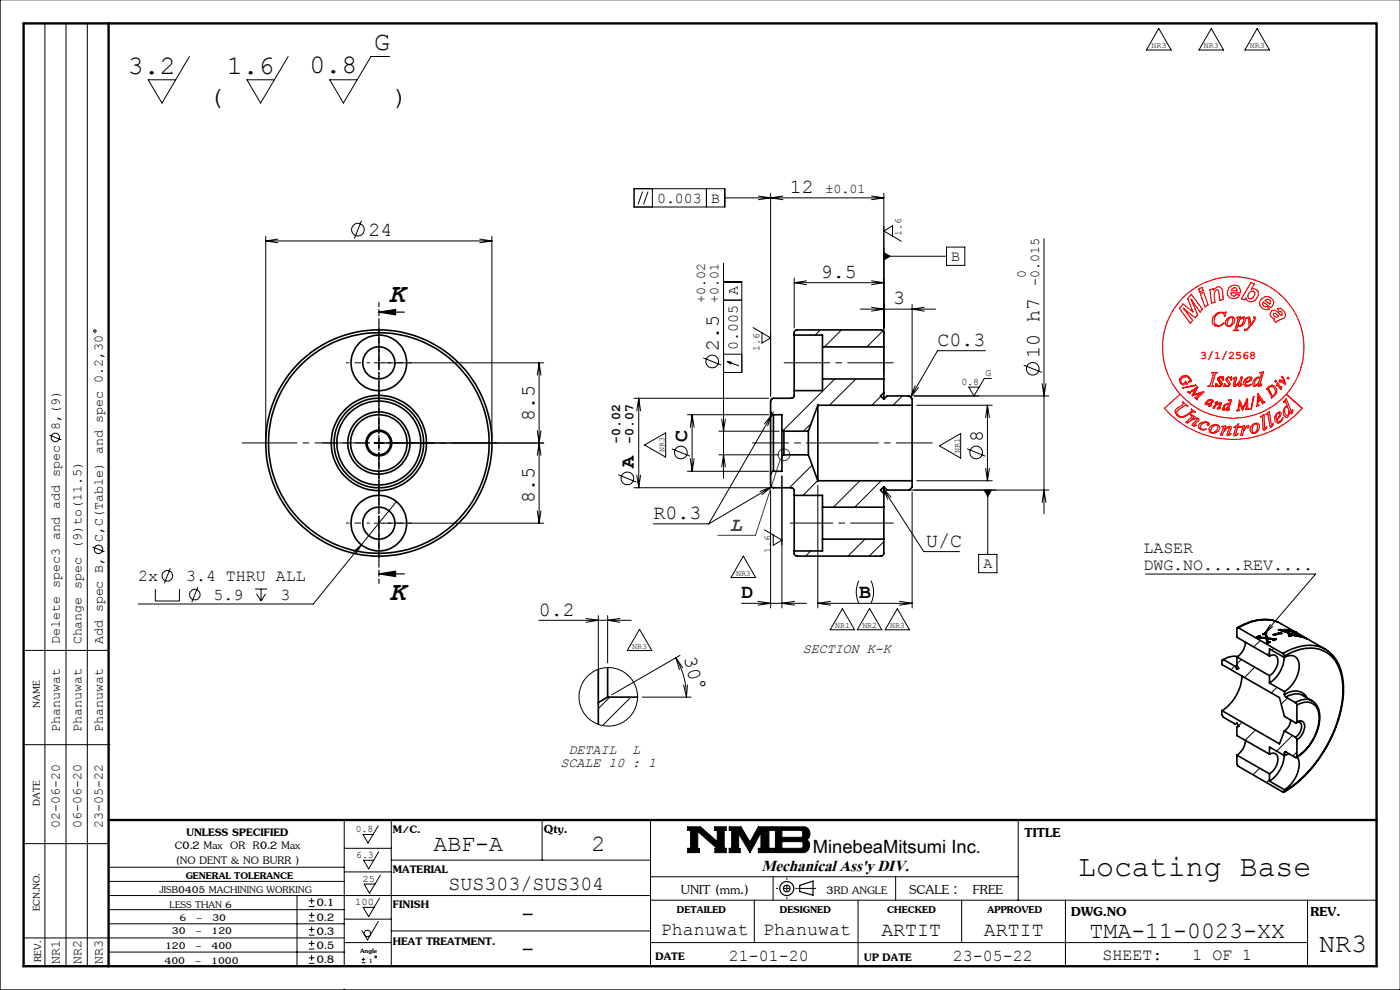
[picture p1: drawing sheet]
<svg xmlns="http://www.w3.org/2000/svg" width="297mm" height="210mm" viewBox="0 0 297 210" stroke-linecap="round" stroke-linejoin="round" font-family="sans-serif">
<g fill="none" stroke="#000" stroke-width=".21">
<path d="M0 0h297v210h-297zM9.5 5v200M14 5v200M18.5 5v200M40.2 12l-5.8 9.9-3-5h5.9M61.1 12l-5.8 9.9-2.9-5h5.8M82.7 12h-4l-5.9 9.9-2.8-5h5.8M245.8 6l2.7 4.6h-5.3zM257 6.1l2.6 4.5h-5.2zM266.7 6.1l2.6 4.5h-5.2zM56.4 50.1v42.9M56.4 51.1h48"/>
<path d="M56.4 51.1l2.5 .4M58.9 50.7l-2.5 .4M76.7 46.8l-1.5 3.8M101.8 50.7l2.6 .4M104.4 50.1v42.9M104.4 51.1l-2.6 .4M134.5 40h19.2v3.9h-19.2zM136.3 40.6l-.9 2.7M137.5 40.6l-1 2.7M138.4 40v3.9M149.9 40v3.9M153.5 55.8v45.7"/>
<path d="M153.5 59.8h3.9v19.2h-3.9M153.7 42h33.8M160.9 41.6l5.2 .8M163.5 41v43.1M166.1 41.6l-5.2 .8M168.5 59v10.6M168.5 60h19M168.5 60l2.6 .4M171.1 59.6l-2.6 .4M184.9 41.6l2.6 .4M184.9 59.6l2.6 .4M187.5 54.4h13.3"/>
<path d="M187.5 41v38.4M187.5 42l-2.6 .4M187.5 60l-2.6 .4M187.5 53.6l1.3 .8-1.3 .7zM189.3 50.1v-2.2l-1.8 1.1 3.7 2.2M200.8 52.4h3.9v3.9h-3.9zM221.5 50.6v58.4M80.4 76v2M114.4 77v34M114.4 77l.4 2.6M114.4 77l-.4 2.6M115.4 77h-36"/>
<path d="M149.2 75.9l3.8 1.5M153.5 63.7h3.9M153.5 75.1h3.9M154.3 76.7l.7 .5M154.3 76.7l.9 .1M154.3 76.7l2.5 .9M159.8 69.5l3.7 2.2-1.9 1.1v-2.2M174 70l-1.1 1.1M178.5 70l-3.6 3.6M182.5 65.6h16M184.9 65.2l2.6 .4-2.6 .4M187.3 70.2l-3.4 3.4"/>
<path d="M193.5 64.6v19M196.1 65.2l-2.6 .4 2.6 .4M209.1 74.4h-10.2l-5.7 9.9M217.2 77.5l3.8 1.5M10.5 92.3l2.5 1M80.4 93v2M114 91.4l.8 5.2M114.8 91.4l-.8 5.2M115.4 94h-36M134.5 84.5h28.6M135.5 84.5v19M135.5 84.5l.4 2.7"/>
<path d="M135.5 84.5l-.4 2.7M136.7 94.4l4.5-2.6v5.2zM142.5 95.2l3.9 1.6M145.8 88h17.3M145.8 100h17.3M146.4 97.3l.4 2.7M146.8 88v12M146.8 88l.4 2.7M146.8 88l-.4 2.7M147.2 97.3l-.4 2.7M152.5 91.5h12.8M152.5 96.5h12.8"/>
<path d="M153.1 88.9l.4 2.6 .4-2.6M153.1 99.1l.4-2.6 .4 2.6M163.8 87.9l-13.4 23.2M163.8 87.9l-1.7 2M163.8 87.9l-1 2.4M164 84.5l-.5 .5M164.1 87.4l-.3 .5M172 89.9l-1.5 1.6M172.3 98.7l-4.8 4.8M177.1 80.4l-11 11M181.6 80.4l-5.6 5.6M186.9 84.1l-1.9 1.9"/>
<path d="M191.5 84l-2.1 2M193.9 84h28.6M194.1 81.8l-.9 2.5M194.5 86h16M194.8 82.2l-1.6 2.1M199.3 94.6l4.5-2.6v5.2zM205.2 95.2l3.8 1.6M209.1 99.4l.4 2.6M209.5 86v16M209.5 86l.4 2.6M209.5 86l-.4 2.6M209.9 99.4l-.4 2.6"/>
<path d="M210.3 80.3h-1.5l-2.2 3.7-1.1-1.9h2.2M221.1 81.4l.4 2.6 .4-2.6M19.6 116l2.6 1M75 117l1.7-1.4-1.2 1.8M80.4 110v2M84.1 106.4l-17.6 21.7h-37.2M114 108.4l.4 2.6M114.8 108.4l-.4 2.6M115.4 111h-36M131.2 100.7l3.8 1.6M134.5 103.5h28.6M135.1 100.8l.4 2.7"/>
<path d="M135.9 100.8l-.4 2.7M138.6 111.1h11.8M157.7 118l2.6 4.5h-5.2zM162.2 112.4l3.7 2.2-1.9 1.1v-2.2M163.5 103.9v25.1M163.7 103.3l-13.3 7.8M163.7 103.3l-2.5 1M163.7 103.3l-2.1 1.6M165.9 101v28M172 116.9l-1.1 1.1M173.5 101.9l-3.1 3.2M173.5 103v26"/>
<path d="M174.5 114.4h.1M182.4 102l-5.6 5.6M183.5 114.4l-3.6 3.6M186.9 102l-5.6 5.6M187.3 103.5l8.7 13.5h7.6M187.3 103.5l1.7 2M187.3 103.5l1 2.4M187.5 114.9l-3.1 3.1M193.5 104.4v24.6M194.5 102h16M207.6 117.6h3.9v3.9h-3.9zM208.8 104h1.5l-.7 1.3z"/>
<path d="M209.5 104v13.6M221.1 106.6l.4-2.6 .4 2.6M222.5 104h-29.6M5 138h18M32.9 124.9v2.6h5.2v-2.6M36.1 120.5l-1.2 3.2M42 124.5l-1.3 3.2M54.1 124.9h2.6M54.4 126l1 1.5M55.4 124.9v2.6M56.3 126l-.9 1.5M114.3 131.6h19.6"/>
<path d="M124.3 131.2l2.6 .4-2.6 .4M126.9 130.6v17.4M128.9 130.6v10M131.5 131.2l-2.6 .4 2.6 .4M135.7 133.5l2.6 4.5h-5.2zM143.4 139.5l.5 1a16.6 16.6 0 0 1 1.7 7.4M143.4 139.5l1.5 2.2M143.4 139.5l.7 2.5M144.3 139l-14.5 8.4M157.3 128h13.8M160.8 127.6l2.7 .4-2.7 .4M168.6 127.6l-2.7 .4 2.7 .4"/>
<path d="M173.5 128h20M173.5 128l2.7 .4M176.2 127.6l-2.7 .4M178.7 129.1l2.6 4.5h-5.2zM182.2 123.2l-.3 .9a5.5 5.5 0 0 0 .3 3.9M184.5 129.1l2.6 4.5h-5.2zM184.7 123.2a5.4 5.4 0 0 1 0 4.8M190.4 129.1l2.5 4.5h-5.1zM190.8 127.6l2.7 .4M193.5 128l-2.7 .4M243 121.8h36.1l-10.8 12.5M263.3 139.9l-.9 .9"/>
<path d="M267.4 135.8l-1.4 1.5M269.3 138.4l-.5 .5M269.5 132.5l-1.2 1.8M270 132.9l-1.7 1.4M270.2 137.5l-.4 .4M5 158h18.3M129.4 147.9l-2.5 2.4M133.8 147.9l-6 6M136.2 147.9h10.4M145 145.3l.6 2.6M145.8 145.3l-.2 2.6M261.9 141.3l-.7 .8"/>
<path d="M262.5 154.2l-.1 .1M263.5 153.2l-.8 .7M266.2 141.5l-2.2 2.2M266.3 154.9l-2.1 2.1M270.9 145.8l-1.2 1.2M273.1 148.1l-1.3 1.3M274.2 156l-3.4 3.3M275.1 159.5l-.8 .9M5 179h18M73 173.9v31.1M73 179.9h10M80.2 175.2l-2.1 3.6-1.1-1.8h2.2"/>
<path d="M83 173.9v31.1M115 173.9v8.5M138 173.9v31.1M145.9 175.4h2.7l3.6 3.1v-2.4h-.6v-.7h2.5v.7h-.5v3.8h.5v1h-2.4v-.9h.4l-4.1-3.6v3.6h.4v.9h-2.5v-1h.6v-3.8h-.6zM154.7 175.4h2.5l1.9 3.2 1.8-3.2h2.7v.7h-.5v3.8h.5v1h-2.7v-1h.5v-3.3l-2.3 4.3-2.4-4.1v3.2h.3v.9h-2.3v-1h.5v-3.8h-.5zM163.9 175.4h6.6a1.46 1.46 0 0 1 1.3 1.2 1.46 1.46 0 0 1-.7 1.5 1.47 1.47 0 0 1 .7 1.5 1.47 1.47 0 0 1-1.1 1.2l-6.8 .1v-1h.6v-3.8h-.6zM165.9 176.1h4.1l.3 .3v1l-.3 .2h-4.1zM165.9 178.5h4.2l.3 .3v.9l-.4 .2h-4.1zM216 173.9v17.1M267.2 162.9l-1.4 1.5M269.3 165.3l-.6 .7M5 199h68"/>
<path d="M22.9 184h50.1M23 190h115M23 196h50M23 193h50M23 187h50M63 190v14.9M65.5 192.3h1.2M65.5 191.1h1.2M65.5 195.4h1.2M65.5 194.2h1.2M65.5 198.4h1.2M65.5 197.2h1.2"/>
<path d="M66.1 190.5v1.2M66.1 193.6v1.2M66.1 196.6v1.2M66.1 199.5v1.2M73 199.9h10M73 195h10M73 185h10M80.3 195.5l-2.3 3.9-1.2-2M80.3 180.7l-2.1 3.6-1-1.8h2.1M80.5 190.5l-2.3 3.9-1.2-1.9h2.4M80.7 185.6l-2.3 3.9-1.1-2h2.3M83 197.5h55"/>
<path d="M83 182.4h55M138 199.9h139.4M138 186h78M138 191h154M160 191v8.9M164 186v5M182 191v14M190 186v5M204 191v8.9M226 191v13.9M277.4 191v13.9M23 202h50"/>
<path d="M65.5 201.3h1.2M65.5 200.1h1.2M65.5 204.4h1.2M65.5 203.2h1.2M66.1 202.6v1.2M76.7 204.2h.8M76.7 203.5h.8M77.1 203.2v.7"/>
<circle cx="75.9" cy="48.7" r="1.34"/>
<circle cx="20.1" cy="70.2" r=".25"/>
<circle cx="151.1" cy="76.7" r="1.34"/>
<circle cx="219.1" cy="78.2" r="1.34"/>
<circle cx="11.7" cy="92.8" r=".89"/>
<circle cx="144.4" cy="96" r="1.34"/>
<circle cx="207.1" cy="96" r="1.34"/>
<circle cx="20.9" cy="116.5" r=".9"/>
<circle cx="133.1" cy="101.5" r="1.34"/>
<circle cx="35.5" cy="122.1" r="1.12"/>
<circle cx="41.3" cy="126.2" r="1.12"/>
<circle cx="129" cy="147.8" r="6.2"/>
<circle cx="77.9" cy="198" r=".69"/>
<circle cx="79.7" cy="203" r=".17"/>
</g>
<g fill="none" stroke="#000" stroke-width=".25">
<path d="M80.4 66.2h5.4M80.4 66.2l3.5-.6v1.2zM80.4 121.7h5.4M80.4 121.7l3.5-.5v1.1zM169.7 187.8l2.8-.9v3l-2.8-.8z"/>
<circle cx="166.9" cy="188.5" r="1.49"/>
<circle cx="166.9" cy="188.5" r=".7"/>
</g>
<path d="M164.7 188.5h4.4M166.9 186.3v4.3" fill="none" stroke="#000" stroke-width=".21" stroke-dasharray="15.2 1.3 1.3 1.3" stroke-dashoffset="15"/>
<path d="M169.3 188.5h3.7" fill="none" stroke="#000" stroke-width=".21" stroke-dasharray="15.2 1.3 1.3 1.3"/>
<path d="M5 5h287v200h-287zM23 5v200M23 173.9h269M73 210h.1" fill="none" stroke="#000" stroke-width=".5"/>
<path d="M145.9 175.4v.7h.6v3.8h-.6v1h2.5v-.9h-.4v-3.6l4.1 3.6h-.4v.9h2.4v-1h-.5v-3.8h.5v-.7h-2.5v.7h.6v2.4l-3.6-3.1zM154.7 175.4v.7h.5v3.8h-.5v1h2.3v-.9h-.3v-3.2l2.4 4.1 2.3-4.3v3.3h-.5v1h2.7v-1h-.5v-3.8h.5v-.7h-2.7l-1.8 3.2-1.9-3.2zM165.9 178.5h4.2l.3 .3v.9l-.4 .2h-4.1zM163.9 175.4v.7h.6v3.8h-.6v1l7-.1 .5-.5 .4-1-.2-.8-.5-.4a1.47 1.47 0 0 0 .7-1.5 1.47 1.47 0 0 0-1.3-1.2zM165.9 176.1h4.1l.3 .3v1l-.3 .2h-4.1z" fill-rule="evenodd" fill="#000"/>
<g fill="none" stroke="#3f3f3f" stroke-width=".21">
<path d="M165.5 97.4l-5.2 16.2h-8"/>
<circle cx="166.3" cy="96.5" r="1.25"/>
</g>
<g fill="none" stroke="#f00" stroke-width=".25">
<path d="M265.4 60l.7 .2-.7 1.1h.9l.6 .5v1l-.6 .9-.6 .3h-.7l-.4-.3-.3-.5-.2 .4-.8-.2zM250.7 79.8l.9-.2a1.78 1.78 0 0 1 1.2 1.3l-.6 .1 .3-.3-.2-.4-.5-.4-.9 .2-.4 .4 .1 .8 .2 .1 .7-.3v-.2l.4 .5h-.3l-.7 .3-.6-.6-.1-.6zM252.7 62.4l2.4 3.2-.5 .6-1.9-2.7 1.4 3.3-.6 .6-2.5-2 2 2.6-.5 .6-2.3-3.2 .8-.9 2.1 1.7-1.1-2.8zM254.3 61.3l.7-.3 .2 .6-.7 .4zM254.7 62.4l.6-.4 1 2.7-.7 .4zM256.7 61.4l.7-.2 .1 .4 .2-.4 .6-.4h.5l.5 .8 .2 1.9-.7 .2-.2-2-.5-.2-.5 .7 .1 1.9-.7 .2zM257.1 79h1.2l-.5 .4-.6 2-.1 .3 .4 .2h-1.2h.2l.3-.3 .6-2v-.3zM258.1 66.5l1-.3h1l-.3 .9a.67 .67 0 0 0-.3-.7 .67 .67 0 0 0-.7 0 1.65 1.65 0 0 0-1 2.4 1.3 1.3 0 0 0 1.9-.3l-.5 .5-.8 .3-.6-.1-.5-.5-.2-.6 .3-.8zM260.3 67.7a.86 .86 0 0 1 .9-.5 .86 .86 0 0 1 .7 .7 1.43 1.43 0 0 1-1.3 1.4l-.4-.2a1.04 1.04 0 0 1 .1-1.4zM260.7 61l.6-.4 .7-.1 .8 .2 .4 1-.1 .5h-2l.1 .4 .5 .3 .6-.4 .7 .1-.4 .5-.9 .3-.9-.3-.3-.5-.1-.5zM260.8 67.5l.4-.2 .3 .2a1.47 1.47 0 0 1-.8 1.6l-.3-.1a1.51 1.51 0 0 1 .4-1.5zM261.4 61.3l.5-.3 .4 .1 .1 .6h-1.2z"/>
<path d="M262.4 67.3l.7-.1-.1 .5 .8-.5a.49 .49 0 0 1 .4 .6 1.27 1.27 0 0 1-1.7 1.3l-.2 .8 .4 .2h-1.1l.4-.3 .6-2.1v-.3zM262.7 70.1h.1M263.1 67.7l.5-.3a.57 .57 0 0 1 .2 .8l-.3 .7-.8 .2-.1-.1zM264.4 67.4l.7-.2 .2 1.7 .8-1.2a.22 .22 0 0 1-.1-.3 .22 .22 0 0 1 .3-.1 4.5 4.5 0 0 1-2.2 2.8v-.3h.2l.1 .1 .6-.7-.1-1.6zM265.1 62l.3-.2 .5-.1 .3 .3v.5l-.4 .7-.3 .2h-.4l-.3-.3-.1-.5zM267.3 79l.7-.1-.7 2.8 .4-.2-.2 .3-.4 .2-.2-.2 .2-.5-.4 .4-.7 .3a1.31 1.31 0 0 1 1.2-2l.2 .1 .2-.7a.23 .23 0 0 0 0-.3 .23 .23 0 0 0-.3 0zM267.4 63.6l1-.7a1.43 1.43 0 0 1 1.8 1.5l-.6 .9-1.6-1.2-.2 .4 .3 .5h.7l.5 .5-.7 .2-.8-.3-.6-.7v-.6zM268.4 63.7l.3-.2 .6 .1 .3 .4-.3 .5zM269.7 66a.97 .97 0 0 1 1.5 .3l.5 .6 .3-.1v-.5l-.3-.2h-.3l-.4-.7h.7l.7 .6 .3 .7a1.68 1.68 0 0 1-1.4 1.2l-.6 .5-.5-.6 .2-.2-.8-.5-.2-.5zM270.2 66.5a1.06 1.06 0 0 1 1.1 .6l-.6 .2-.5-.3zM271.9 79.9h.2l.3 .5 .3 1.2-1.1-.8-.1 .3v-.6l1 .6zM250.4 83.6a15 15 0 0 1 .8-20.7 15 15 0 0 1 20.8 0 15 15 0 0 1 .9 20.7"/>
<path d="M250.4 83.6a15 15 0 0 0 22.5 0M250.8 85.3l1.2 .8-.5-.1-1.2 .7a.82 .82 0 0 0-.6 .9 .82 .82 0 0 0 .6 .7 2.73 2.73 0 0 0 2.4-1l.2-.2-.1-.3 .8 .6h-.6l-1.2 .7a1.4 1.4 0 0 1-1.7 .4 1.4 1.4 0 0 1-.7-1.6l1.6-1.2zM250.9 82.2l2.7-.5 .1 .1-2.7 .5zM252 83.1h.4l1.6-1.1-.7 1.7 2.1-.6-1.4 1.4v.3l-.5-.4 1.2-1-1.8 .5 .7-1.4-1.1 .8-.1 .2zM252.7 88l.8 .3-.8 .7 .3-.1a1.08 1.08 0 0 1 1.4 0l-.2 .3-.9 1h.5l-.9 .1v-.2l1.1-1.2a2.01 2.01 0 0 0-2 .8l-.4-.1 1.3-1.2zM254.7 89.7l.3-.1a.96 .96 0 0 1 1.5 .5l-.2 .2a.25 .25 0 0 1-.2-.3 .25 .25 0 0 1 .2-.2v-.1a1.16 1.16 0 0 0-1.7 1.1 1.26 1.26 0 0 0 1.3 .2l-.5 .2-.7-.1-.3-.2-.2-.6zM256.2 84.9l.9-.1 .3 .2-.7 1 .3 .1h-.7l.3-.4-.9 .1v-.3zM256.4 85.1l.2-.2 .5 .1a.94 .94 0 0 1-1.2 .7zM256.8 90.5a1.06 1.06 0 0 1 1.2-.5 1.06 1.06 0 0 1 .8 .9 1.41 1.41 0 0 1-2.2 .7l-.2-.6zM257.2 90.5l.5-.3h.4l.3 .2a1.34 1.34 0 0 1-1.3 1.4l-.3-.2v-.3zM257.8 85.4l.6-.2-.3 .6 .4-.3h.7l-.5 1.1h.2l-.6 .2v-.2l.6-1a1.46 1.46 0 0 0-1.3 .9l-.2 .1 .6-1.2zM258.5 80.1l1.1-.1-.2 .6-.1-.3-.4-.2-.3 .2 .7 1.1a.84 .84 0 0 1-1.3 .5l-.1 .1 .1-.7 .2 .4 .4 .2 .3-.2v-.3l-.6-.8z"/>
<path d="M259.2 90.4l.9-.1-.4 1 .2-.2a1.12 1.12 0 0 1 1.2-.6v.5l-.4 1.2 .5-.2-.7 .4-.2-.2 .5-1.5a2.04 2.04 0 0 0-1.5 1.6l-.4-.1 .7-1.6zM260 85.9l.3-.1 .3 .2a.93 .93 0 0 1-1 .8zM260.1 80.7l.6 .7v.3l-.4 .2-.4-.2-.1-.4-.2 .7 .2-.1a1.11 1.11 0 0 0 1.1-.3l-.1-.6-.4-.7 .3-.2 .4 .2 .1 .3 .1-.6h-.3a.58 .58 0 0 0-.7 .1 .58 .58 0 0 0-.2 .6M260.7 84.8h.6l-.7 2.1 .2-.1v.1l-.5 .2 .1-.5-1 .4v-.3l.3-.7 .3-.3h.7l.2-.6zM261.7 80.2l.2-.2h.4l-.3 1.7a2.2 2.2 0 0 0 1.3-1.7h.3l-.5 1.7 .4-.2-.6 .5-.2-.2 .3-.9a1.27 1.27 0 0 1-1.2 1.1 1.63 1.63 0 0 1 .1-1.5l.1-.3-.4 .3zM261.8 90.6l.5-.3 .3-.4h.2l-.2 .6h.4v.1l-.4 .1-.5 1.5 .6-.2-.7 .5h-.2l-.1-.4 .5-1.4zM262.9 84.9l-.3 1.9-.2 .4 .6-.1-.2-.2 .2-1.3 .6 1.4 .8-1.7v1.3l-.1 .3 .7-.1-.3-.2v-2l-1 1.9-.7-1.6M263.2 90.5l.8-.2-.2 1.1a1.42 1.42 0 0 1 1.1-1.2v.5l-.4-.1-.6 .8-.3 .9-.4 .1 .4-1.7zM264.2 80.4a.82 .82 0 0 1 1.4-.1 1.29 1.29 0 0 1-1.4 .8l.1 .5 .4 .2 .8-.3-1 .5-.4-.1a1.04 1.04 0 0 1 .1-1.5zM264.5 80.4l.6-.3 .2 .2a1.16 1.16 0 0 1-1.1 .7zM265.7 90.2a.84 .84 0 0 1 .8-.5 .84 .84 0 0 1 .7 .6 1.43 1.43 0 0 1-1.6 1.6l-.4-.4a1.29 1.29 0 0 1 .5-1.3zM265.9 84.2l.1-.1-.6 2.7z"/>
<path d="M265.9 90.1l.3-.2h.4a1.4 1.4 0 0 1-.4 1.9l-.4-.1a1.48 1.48 0 0 1 .1-1.6zM266.7 80.2l.3-.1 .2 .1a1.43 1.43 0 0 1-1 1.5 .83 .83 0 0 1 .2-1.1zM266.8 83.6l1.3 1.6 .3 .2-.6 .2-.3-.6h-.2l-.5 .3v.5l.3 .2-.5 .2zM266.9 84.1l.5 .7-.4 .2zM267.4 88.4l.7-.4 .3 3 .3-.5-.4 .8-.3-.1-.2-2.8zM268.6 87.9l.7-.6 .5 3 .4-.4-.5 .8-.3-.3-.4-2.5zM268.6 82.5l1.3-.8 .6 .3 .4 .8-.1 .6-1.1 1.1v-.4l-.8-1.5zM269.2 82.2l.7-.3 .4 .3 .4 .9-.3 .6-.3 .3-.9-1.5zM270.5 80.7h.2l.1 .3h-.3zM270.8 87.8l.6-.4 .3 .1a1.67 1.67 0 0 1-.8 1.6l.3 .3 .4-.1 .5-.7a1.27 1.27 0 0 1-1 1.2 1.21 1.21 0 0 1-.3-2zM270.9 87.9l.4-.3a.92 .92 0 0 1-.5 1.4l-.1-.7zM271 81.6l-.1 .3v-.7l.2 .1 .6 1 .2-.3-.1 .6-.2-.1-.6-.8"/>
<path d="M272.7 86.4l.3-.1a1.46 1.46 0 0 1 .2 1.8l-.2 .1a1.38 1.38 0 0 1-.3-1.8zM272.9 83.6l3.4 3a19.5 19.5 0 0 1-29.3 0l3.4-3M272.9 84.6l1.1 2.8 .3-.5-.1 .4-.3 .5-.4-.6v.6l-.4 .7a1.19 1.19 0 0 1-.6-1.9l.2-.3 .4-.1-.3-.8a.23 .23 0 0 0-.2-.2 .23 .23 0 0 0-.3 .2zM273.1 80.1l.3-.1v.3l-.2 .1z"/>
</g>
<path d="M78.4 94h-10M80.4 92v-10M80.4 96v10M82.4 94h10" fill="none" stroke="#000" stroke-width=".21" stroke-dasharray="15.2 1.3 1.3 1.3" stroke-dashoffset="12.1"/>
<path d="M78.4 77h-4.9M80.4 75v-4.9M80.4 79v4.9M82.4 77h4.9M78.4 111h-4.9M80.4 109v-4.9M80.4 113v4.9M82.4 111h4.9" fill="none" stroke="#000" stroke-width=".21" stroke-dasharray="15.2 1.3 1.3 1.3" stroke-dashoffset="14.7"/>
<path d="M189.5 77h-23.2M80.4 92v-23M80.4 96v23M82.4 94h23" fill="none" stroke="#000" stroke-width=".21" stroke-dasharray="15.2 1.3 1.3 1.3" stroke-dashoffset="5.6"/>
<path d="M78.4 94h-27" fill="none" stroke="#000" stroke-width=".21" stroke-dasharray="15.2 1.3 1.3 1.3" stroke-dashoffset="3.7"/>
<path d="M189.5 111h-21.9" fill="none" stroke="#000" stroke-width=".21" stroke-dasharray="15.2 1.3 1.3 1.3" stroke-dashoffset="6.2"/>
<path d="M159.6 94h38.2" fill="none" stroke="#000" stroke-width=".21" stroke-dasharray="15.2 1.3 1.3 1.3" stroke-dashoffset="7.6"/>
<path d="M80.4 64.2v59.5" fill="none" stroke="#000" stroke-width=".25" stroke-dasharray="1.3 .6" stroke-dashoffset=".4"/>
<g fill="#000">
<path d="M80.4 66.2l3.5-.6v1.2zM80.4 121.7l3.5-.5v1.1z"/>
<path d="M208.8 104l.8 1.3 .7-1.3zM187.5 53.6l1.3 .8-1.3 .7z"/>
</g>
<g fill="none" stroke="#000" stroke-width=".35">
<path d="M168.5 71.1v-.5a.6 .6 0 0 1 .6-.6h17.8a.6 .6 0 0 1 .6 .6v3M168.5 71.1v11.8M168.5 71.1h6v2.5M174.5 73.6v6.8M174.5 73.6h13M187.5 73.6v6.8M163.5 87.4a.6 .6 0 0 0 .6 .6M163.5 87.4v13.2M164.1 100a.6 .6 0 0 0-.6 .6M164.1 88v12M164.1 88h1.8v3.3M165.9 91.3v5.4"/>
<path d="M165.9 91.3l.4 .2M165.9 96.7v3.3h-1.8M166.3 91.5v5M166.3 91.5h5.2M166.3 96.5l-.4 .2M166.3 96.5h5.2M168.5 82.9v1a.6 .6 0 0 1-.6 .6h-3.8a.6 .6 0 0 0-.6 .6v2.3M171.5 91.5v5M171.5 96.5l2 5.5M173.5 86v16M173.5 86h20M173.5 86l-2 5.5"/>
<path d="M174.5 80.4v2.5h-6M174.5 80.4h13M187.5 83.3v1.4M187.5 84.7l.7-.7h4.7l.6 .6v1.4M187.5 80.4v2.9M187.5 83.3l-.7 .7 .7 .7M193.5 86v16M163.5 100.6v2.3a.6 .6 0 0 0 .6 .6h3.8a.6 .6 0 0 1 .6 .6v1M168.5 105.1v11.8M168.5 105.1h6v2.5M173.5 102h20M174.5 107.6v6.8"/>
<path d="M174.5 114.4v2.5h-6M174.5 107.6h13M174.5 114.4h13M187.5 114.4v3a.6 .6 0 0 1-.6 .6h-17.8a.6 .6 0 0 1-.6-.6v-.5M187.5 103.2v1.5M187.5 107.6v6.8M187.5 104.7v2.9M187.5 103.2l-.7 .8 .7 .7M193.5 102v1.4l-.6 .6h-4.7l-.7-.8M259.5 139.9l-.3 .2v.9l12.2 7 1.1 4 2.4 1.3h.2v-.2M259.5 139.9l2.5 1.4M262.4 139.3v1.8"/>
<path d="M262.4 139.3l6.9 4M262.6 139.3a4.4 4.4 0 0 0-3.1 .6M262.7 133.2l-.3 .1v1.9l6.9 4M262.7 133.2l9.5 5.4M264.2 136.2a3.8 3.8 0 0 1-1.8 3.1M266.6 135.2l2 .2 .2 1M266.6 135.1v.1M266.6 135.2h.1M266.9 135.1l1.7 .2M267.1 134.9l-.5 .2M267.1 134.9l-.5 .3M267.1 134.9h.1"/>
<path d="M267.3 134.9l-.4 .2M267.3 134.9h-.2M267.9 134.6l.5-.2 .2 .9M268 134.5l-.1 .1M268 134.5h.1M268.5 134.3l-.5 .2M268.5 134.3h.1M268.5 134.3h.2M268.6 134.4h.1M268.6 134.4l.2 1M268.7 134.3l-.1 .1M268.7 134.3h-.1"/>
<path d="M268.7 136.4v.1M268.7 136.4h.1M268.8 135.4l1.7 .2M268.8 136.4h-.1M268.8 135.4l.2 .9M268.8 135.4l1.5 .2M268.8 135.4v.1M269.2 136.2l-.2 .1M269.2 136.2h.1M269.3 139.2a1.14 1.14 0 0 1 1.4-.1 1.14 1.14 0 0 1 .4 1.4 3.9 3.9 0 0 1-1.8 2.8M269.3 139.2v-1.6l3.2 1.9M269.4 136.1l-.5 .4-.2-.1"/>
<path d="M269.4 136.1l-.2 .1M270.1 134.6l1.6-.4 .3 .2-1.7 .4zM270.1 135.7v.1M270.1 135.8h.1M270.3 135.6l-.2 .1M270.3 135.6l-.2 .2M270.5 135.6h.1M270.5 135.5h.2M270.5 135.5v.1M270.7 135.5l-.6 .3M270.7 135.5l-.2 .1M271 131.9a9 9 0 0 0-7.5 .7l-1 .5"/>
<path d="M271.1 132l10.1 5.7M271.1 132a9.3 9.3 0 0 0-8.4 1.2M271.3 133.6l1.9 .6 .3 .6M271.3 133.6h.1M271.3 133.6v.1M271.6 133.7l1.6 .5M271.6 133.7h.1M271.7 134.3l-1.5 .4M271.7 134.3l.2 .1M271.7 133.6h.2M271.7 133.6h-.4M271.7 133.6l-.4 .1"/>
<path d="M271.7 134.2v.1M271.9 133.6l-.3 .1M271.9 133.6h.1M272.2 138.6l.3 .6M272.4 139.4a6.8 6.8 0 0 1-3.1 5.5M272.5 139.2a8.8 8.8 0 0 1 8.8-.9 8.5 8.5 0 0 1 3.6 7.3 27.3 27.3 0 0 1-8.6 19.3l-1.9 1.6-1.9 1.3M272.5 139.5a1.92 1.92 0 0 1 2.2-.2 1.92 1.92 0 0 1 .9 2 6.9 6.9 0 0 1-3.1 5.4M272.5 139.2v.3M272.6 133.6l.3 .1M272.9 133.7l.3 .5M272.9 133.7h.1M273 133.6l.1 .1"/>
<path d="M273 133.6h-.5l.4 .1M273 133.6l-.1 .1M273 133.7h.1M273 133.7l.4 .5M273 133.7l.4 .6M273.1 133.7h.1M273.2 134.2h.1M273.4 134.2l1.6 .6M273.4 134.3h.1M273.4 134.2v.1M273.4 134.9h.6M273.4 134.3l.2 .5"/>
<path d="M273.4 134.3l1.4 .5M273.4 134.3l.2 .6M273.4 134.8h.1M273.4 134.8v.1M273.5 134.8v.1M273.6 134.8h.2M273.6 133.8h.1M273.6 134.8v.1M273.7 133.8h.3M273.7 133.8l1.5 .7M273.8 134.8h.2M273.8 133.8h.2"/>
<path d="M273.8 133.8l-.5-.1 1.9 .8M273.8 134.8l-.2 .1M273.8 133.8h.1M274 133.8h.1M274 134.8v.1M274.5 134h.1M274.5 134l.6 .2M274.5 134l.7 .5M274.7 134.8h.1M274.7 134.8l.1 .1M274.7 134.8l-.1 .1M274.8 134.9h.4"/>
<path d="M274.8 134.9h.2M274.8 134.8v.1M275 134.8h.1M275 134.2h.1M275 134.2l.4 .3M275 134.8v.1M275 134.2v.1M275.1 134.8l.1 .1M275.1 134.8l-.1 .1M275.2 134.9h.1M275.2 134.5h.1M275.2 134.5l.4 .4"/>
<path d="M275.3 134.6h.1M275.4 134.6h.1M275.4 134.5l1.7 .9M275.4 134.7l.3 .3M275.4 134.5v.1M275.4 134.6l.3 .3M275.4 134.6l1.4 .7M275.4 134.6v.1M275.5 134.9l.2 .1M275.6 134.9h-.1M275.7 134.9l.2 .1M275.7 134.9v.1"/>
<path d="M275.9 135l.2 .1-.4-.1M275.9 135h.1M276.6 135.2l.2 .1M276.6 135.2h.1M276.8 135.3l.3 .1M277.1 135.4h.1M281.8 138.2a7.2 7.2 0 0 0-7-.8l-2.6 1.2M281.8 138.2a10.2 10.2 0 0 1 3.2 8.9 28.1 28.1 0 0 1-12.6 20.9M126.9 142v7M126.9 149v4.7M128.9 141.6v6.3M128.9 147.9l-2 1.1"/>
<path d="M128.9 147.9h6.4M259.2 150.7v.9l.3 .5 2.5 1.5 .4-.2 .4 .6-.4 .2v1.8l6.9 4M259.2 150.7l12.2 7.1 1.1-2.8M262.4 141.1l.4 .7-.4 .2-.4-.7M262.4 141.1l-.4 .2M263.5 143.4a9.3 9.3 0 0 1-4.3 7.3M264.2 157a3.9 3.9 0 0 1-1.8 3.2M269.3 160a1.16 1.16 0 0 1 1.4 0 1.16 1.16 0 0 1 .4 1.4 3.9 3.9 0 0 1-1.8 2.7M269.3 143.3v1.6M269.3 160v-1.5l3.2 1.8M269.3 144.9l3.2 1.8M272.5 147.3l.3 .6"/>
<path d="M272.5 159.7l.2-.3 2.2 1.3 .2-.2M272.5 147.3a3.3 3.3 0 0 1 4.6 .4l.2 .4M272.5 146.7v.6M272.5 159.7v.6M272.5 155l2.3 1.4M272.8 147.9a3.4 3.4 0 0 1 3.6-.4l2 1.2M272.8 147.9l2 1.1M272.8 159.5l-.3 .2M273.5 159.9l-1 .4M273.8 152.7a2.76 2.76 0 0 1-1.3 2.3M274.8 149l.3 .6M274.8 156.4l.3 .5"/>
<path d="M275 153.3a.72 .72 0 0 1 .9 0 .72 .72 0 0 1 .2 .9 2.79 2.79 0 0 1-1.3 2.2M275.1 149.6a2.91 2.91 0 0 1 4.3 .5 7.8 7.8 0 0 1-1.3 7.4 8.4 8.4 0 0 1-3 3M275.1 153.1a1.03 1.03 0 0 1 1.3 0 1.03 1.03 0 0 1 .4 1.1 3.7 3.7 0 0 1-1.7 2.7M275.1 149.6v3.5M275.1 156.9v3.6M278.4 148.7a4 4 0 0 1 1.5 4.5 10.8 10.8 0 0 1-4.9 7.5M278.4 148.7a3.4 3.4 0 0 0-3.6 .3M262.4 160.2v1.9l.2 .4 9.6 5.5h.2l.1-.2M262.4 160.2l6.9 3.9M269.3 164.1v1.6M269.3 165.7l3.2 1.8M272.4 160.3a6.8 6.8 0 0 1-3.1 5.4"/>
<path d="M272.5 167.5v.3M275.2 160.6a5.1 5.1 0 0 1-1.2 5.5l-1.5 1.4"/>
<circle cx="80.4" cy="77" r="5.9"/>
<circle cx="80.4" cy="77" r="3.4"/>
<circle cx="80.4" cy="94" r="10.1"/>
<circle cx="80.4" cy="94" r="8.9"/>
<circle cx="80.4" cy="94" r="6.6"/>
<circle cx="80.4" cy="94" r="23.4"/>
<circle cx="80.4" cy="94" r="9.5"/>
<circle cx="80.4" cy="94" r="24"/>
<circle cx="80.4" cy="94" r="6"/>
<circle cx="80.4" cy="94" r="2.5"/>
<circle cx="80.4" cy="94" r="2.74"/>
<circle cx="80.4" cy="111" r="5.9"/>
<circle cx="80.4" cy="111" r="3.4"/>
</g>
<text font-size="6.3" x="228.7" y="185.8">Locating Base</text>
<g font-size="5.8">
<text x="82.5" y="64">K</text>
<text x="82.6" y="127.3">K</text>
</g>
<g font-size="5.6">
<text x="79.4" y="10.6">G</text>
<text x="27.1" y="15.6">3.2</text>
<text x="48.1" y="15.6">1.6</text>
<text x="65.7" y="15.6">0.8</text>
<text x="44.1" y="22.2">(</text>
<text x="83.3" y="22.2">)</text>
<text x="279.9" y="201.9">NR3</text>
</g>
<text font-size="5.1" x="161.5" y="184.7">Mechanical Ass'y DIV.</text>
<g font-size="4.9">
<text x="91.9" y="180.4">ABF-A</text>
<text x="125.5" y="180.4">2</text>
<text x="110.5" y="195.3">-</text>
<text x="110.5" y="202.8">-</text>
<text x="231.1" y="199">TMA-11-0023-XX</text>
</g>
<text font-size="4.4" fill="#3f3f3f" x="154.8" y="112.5">L</text>
<g font-size="4.2">
<text x="167.5" y="41">12</text>
<text x="78.2" y="50.1">24</text>
<text x="174.1" y="59">9.5</text>
<text x="189.5" y="64.6">3</text>
<text x="152.5" y="74.4" transform="rotate(-90 152.5 74.4)">2.5</text>
<text x="198.9" y="73.4">C0.3</text>
<text x="220.5" y="76" transform="rotate(-90 220.5 76)">10 h7</text>
<text x="113.4" y="89.3" transform="rotate(-90 113.4 89.3)">8.5</text>
<text x="145.8" y="93.7" transform="rotate(-90 145.8 93.7)">C</text>
<text x="208.5" y="93.7" transform="rotate(-90 208.5 93.7)">8</text>
<text x="134.5" y="99.3" transform="rotate(-90 134.5 99.3)">A</text>
<text x="113.4" y="106.6" transform="rotate(-90 113.4 106.6)">8.5</text>
<text x="138.6" y="110.1">R0.3</text>
<text x="196.5" y="115.9">U/C</text>
<text x="114.3" y="130.6">0.2</text>
<text x="157.3" y="126.9">D</text>
<text x="182.2" y="126.9">B</text>
<text x="145" y="139.6" transform="rotate(75 145 139.6)">30°</text>
<text x="217.3" y="177.5">TITLE</text>
<text x="95.2" y="188.7">SUS303/SUS304</text>
<text x="144.4" y="189.7">UNIT (mm.)</text>
<text x="192.9" y="189.7">SCALE :</text>
<text x="206.4" y="189.7">FREE</text>
<text x="227.2" y="194.4">DWG.NO</text>
<text x="278" y="194.3">REV.</text>
<text x="187" y="198.6">ARTIT</text>
<text x="208.7" y="198.6">ARTIT</text>
</g>
<g font-size="3.9">
<text x="115.4" y="176.7">Qty.</text>
<text x="172.4" y="181">MinebeaMitsumi Inc.</text>
<text x="140.2" y="198.2">Phanuwat</text>
<text x="161.9" y="198.2">Phanuwat</text>
</g>
<g font-size="3.5">
<text x="242.6" y="117.3">LASER</text>
<text x="29.3" y="123.3">2x</text>
<text x="39.5" y="123.3">3.4 THRU ALL</text>
<text x="242.6" y="120.9">DWG.NO....REV....</text>
<text x="45.3" y="127.3">5.9</text>
<text x="59.5" y="127.3">3</text>
<text x="39.6" y="177.3">UNLESS SPECIFIED</text>
<text x="83.4" y="176.7">M/C.</text>
<text x="37.1" y="180.1">C0.2 Max OR R0.2 Max</text>
<text x="37.3" y="183.3">(NO DENT &amp; NO BURR )</text>
<text x="83.4" y="185.1">MATERIAL</text>
<text x="175.3" y="189.6">3RD ANGLE</text>
<text x="67.2" y="192.3">0.1</text>
<text x="67.2" y="195.3">0.2</text>
<text x="83.4" y="192.6">FINISH</text>
<text x="67.2" y="198.3">0.3</text>
<text x="67.2" y="201.3">0.5</text>
<text x="83.4" y="200.5">HEAT TREATMENT.</text>
<text x="139" y="203.7">DATE</text>
<text x="154.6" y="203.9">21-01-20</text>
<text x="183.4" y="203.8">UP DATE</text>
<text x="202.1" y="203.9">23-05-22</text>
<text x="233.9" y="203.7">SHEET:</text>
<text x="253" y="203.7">1 OF 1</text>
<text x="67.2" y="204.3">0.8</text>
</g>
<g font-size="3.2">
<text x="139.4" y="43">0.003</text>
<text x="150.9" y="43">B</text>
<text x="201.8" y="55.4">B</text>
<text x="156.5" y="62.7" transform="rotate(-90 156.5 62.7)">A</text>
<text x="156.5" y="74.1" transform="rotate(-90 156.5 74.1)">0.005</text>
<text x="208.6" y="120.6">A</text>
<text x="8.4" y="150.2" transform="rotate(-90 8.4 150.2)">NAME</text>
<text x="8.4" y="170.9" transform="rotate(-90 8.4 170.9)">DATE</text>
<text x="33.8" y="189.5">JISB0405 MACHINING WORKING</text>
<text x="39.4" y="186.6">GENERAL TOLERANCE</text>
<text x="8.5" y="193.3" transform="rotate(-90 8.5 193.3)">ECN.NO.</text>
<text x="36" y="192.6">LESS THAN 6</text>
<text x="38.1" y="195.3">6 ~ 30</text>
<text x="143.6" y="193.7">DETAILED</text>
<text x="165.4" y="193.7">DESIGNED</text>
<text x="188.2" y="193.7">CHECKED</text>
<text x="209.5" y="193.7">APPROVED</text>
<text x="35" y="201.2">120 ~ 400</text>
<text x="36.5" y="198.2">30 ~ 120</text>
<text x="8.7" y="204" transform="rotate(-90 8.7 204)">REV.</text>
<text x="34.9" y="204.4">400 ~ 1000</text>
</g>
<g font-size="2.9">
<text x="170.3" y="138.5">SECTION K-K</text>
<text x="120.6" y="159.9">DETAIL</text>
<text x="134.1" y="159.9">L</text>
<text x="118.9" y="162.7">SCALE 10 : 1</text>
</g>
<g font-size="2.8">
<text x="175.1" y="40.9">±0.01</text>
<text x="217.6" y="59.1" transform="rotate(-90 217.6 59.1)">0</text>
<text x="149.6" y="64.3" transform="rotate(-90 149.6 64.3)">+0.02</text>
<text x="152.4" y="64.3" transform="rotate(-90 152.4 64.3)">+0.01</text>
<text x="220.4" y="60.7" transform="rotate(-90 220.4 60.7)">-0.015</text>
<text x="12.7" y="91.3" transform="rotate(-90 12.7 91.3)">8,(9)</text>
<text x="131.6" y="94.2" transform="rotate(-90 131.6 94.2)">-0.02</text>
<text x="134.4" y="94.2" transform="rotate(-90 134.4 94.2)">-0.07</text>
<text x="21.8" y="115" transform="rotate(-90 21.8 115)">C,C(Table) and spec 0.2,30</text>
<text x="12.7" y="136.7" transform="rotate(-90 12.7 136.7)">Delete spec3 and add spec</text>
<text x="17.3" y="136.7" transform="rotate(-90 17.3 136.7)">Change spec (9)to(11.5)</text>
<text x="21.8" y="136.7" transform="rotate(-90 21.8 136.7)">Add spec B,</text>
<text x="12.7" y="155.3" transform="rotate(-90 12.7 155.3)">Phanuwat</text>
<text x="17.3" y="155.3" transform="rotate(-90 17.3 155.3)">Phanuwat</text>
<text x="21.8" y="155.3" transform="rotate(-90 21.8 155.3)">Phanuwat</text>
<text x="12.7" y="175.6" transform="rotate(-90 12.7 175.6)">02-06-20</text>
<text x="17.3" y="175.7" transform="rotate(-90 17.3 175.7)">06-06-20</text>
<text x="21.8" y="175.6" transform="rotate(-90 21.8 175.6)">23-05-22</text>
<text x="12.7" y="204.4" transform="rotate(-90 12.7 204.4)">NR1</text>
<text x="17.3" y="204.4" transform="rotate(-90 17.3 204.4)">NR2</text>
<text x="21.8" y="204.4" transform="rotate(-90 21.8 204.4)">NR3</text>
</g>
<text font-size="2.5" fill="#f00" x="254.6" y="76.1">3/1/2568</text>
<g font-size="2.1">
<text x="191.2" y="50.1" transform="rotate(-90 191.2 50.1)">1.6</text>
<text x="161.2" y="74.4" transform="rotate(-90 161.2 74.4)">1.6</text>
<text x="203.9" y="81.6">0.8</text>
<text x="209.1" y="79.8">G</text>
<text x="163.6" y="117.3" transform="rotate(-90 163.6 117.3)">1.6</text>
<text x="75.5" y="176.5">0.8</text>
<text x="75.6" y="182">6.3</text>
<text x="75.4" y="192">100</text>
<text x="76.9" y="187">25</text>
<text x="76.4" y="202.1">Angle</text>
<text x="78.2" y="204.2">1</text>
</g>
<g font-size="1.8">
<text x="244.3" y="10.2">NR3</text>
<text x="255.4" y="10.2">NR3</text>
<text x="265.2" y="10.2">NR3</text>
<text x="141" y="95.9" transform="rotate(-90 141 95.9)">NR3</text>
<text x="203.6" y="96.1" transform="rotate(-90 203.6 96.1)">NR1</text>
<text x="156.1" y="122.1">NR3</text>
<text x="134.1" y="137.6">NR3</text>
<text x="177.2" y="133.2">NR1</text>
<text x="182.9" y="133.2">NR2</text>
<text x="188.8" y="133.2">NR3</text>
</g>
</svg>
